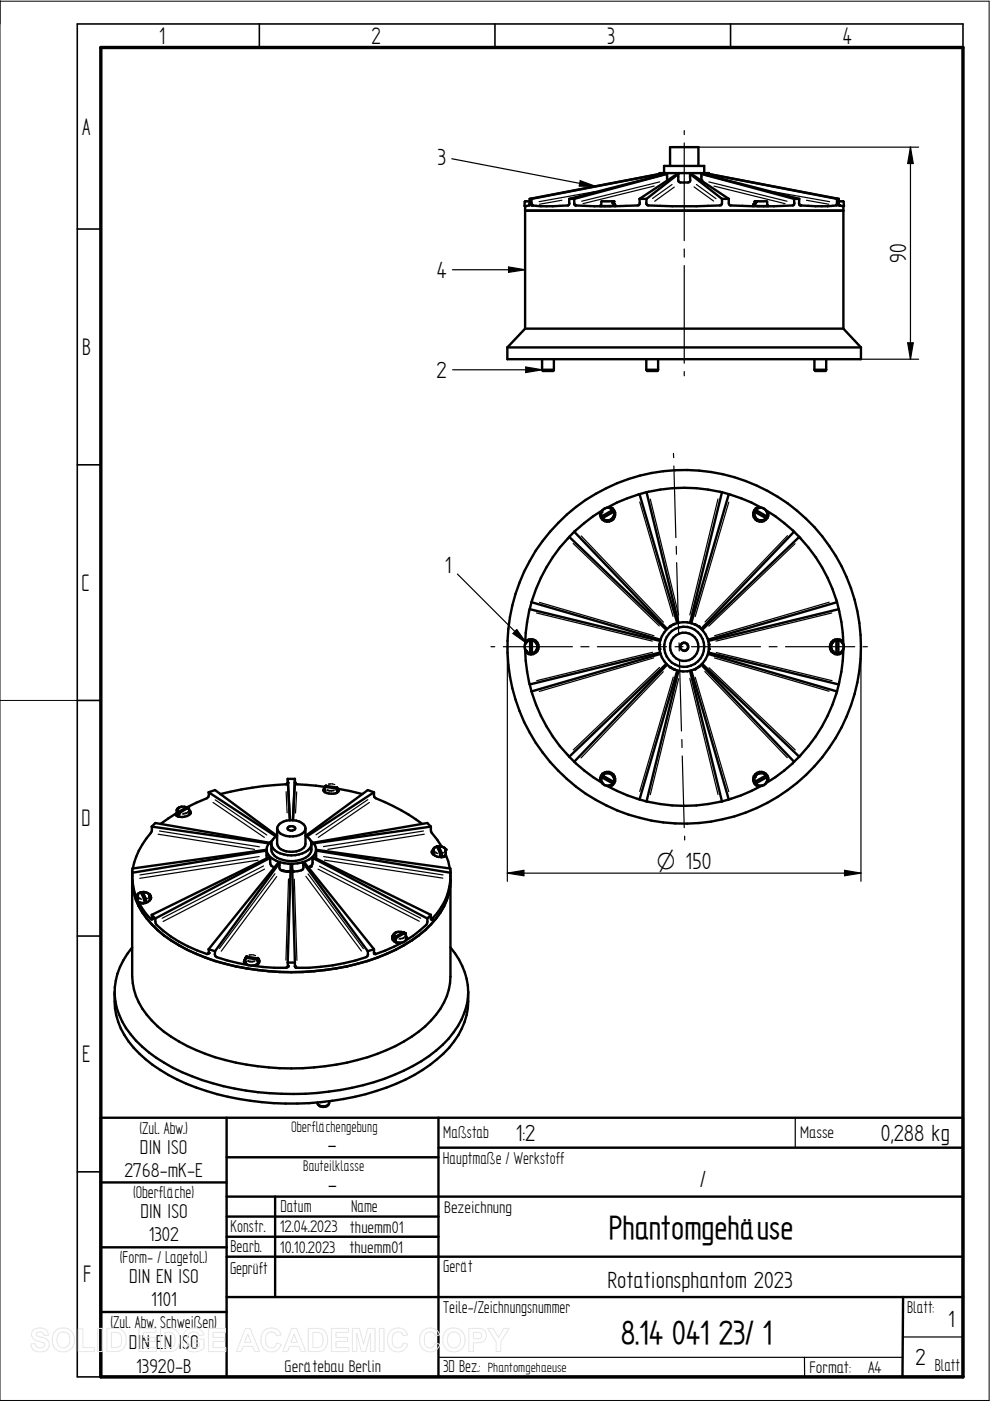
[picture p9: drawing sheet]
<svg xmlns="http://www.w3.org/2000/svg" width="210mm" height="297mm" viewBox="0 0 210 297" stroke-linecap="round" stroke-linejoin="round" font-family="sans-serif">
<path d="M0 .1v296.8h209.7v-296.6h-209.7M0 148.5h16.4" fill="none" stroke="#000" stroke-width=".21"/>
<path d="M55 5.1v5M104.9 5.1v5M154.9 5.1v5M204.2 10.1v-5h-187.8v286.8h5M16.4 48.6h5M16.4 98.6h5M16.4 148.5h5M16.4 198.5h5M16.4 248.5h5M58.3 262.2h34.7M58.3 266.4h34.7" fill="none" stroke="#000" stroke-width=".34"/>
<path d="M21.4 10.1h182.8v281.8h-182.8z" fill="none" stroke="#000" stroke-width=".72"/>
<g fill="none" stroke="#000" stroke-width=".51">
<path d="M139.8 36.9v-.2h10.5v.2M140 36.9h.1M140 36.9l-27.7 5.3M140 36.9v.3M140.8 36.7v-1.5h8.5v1.5M141.4 36.9l-20.7 5.3M141.4 36.9l-19.6 5.3M141.4 36.9v1.4M142.1 35.2v-4h6v4M143.8 36.9h-.2l-8 5.3M143.8 36.9l-6.7 5.3M143.8 36.9a1.83 1.83 0 0 0 .2 1.7h2.1l.2-.4v-1.3"/>
<path d="M146.3 36.9l6.8 5.3M146.3 36.9h.3l7.9 5.3M148.7 36.9l19.7 5.3M148.7 36.9l20.8 5.3M148.7 36.9v1.4M150.1 37.2v-.3l27.4 5.3M150.2 36.9l27.6 5.3M111.3 44.7h67.5M112.2 43.6l-.9 .1v26M112.3 42.7l-1 .1-.1 .9h.4M112.3 42.2h.4v1.2M112.3 42.2l-.1 1.3"/>
<path d="M120.7 42.2h1.1M120.7 42.2v1.1l-.2 .2-1.8 .1a26.4 26.4 0 0 1-5.9 0M121.8 42.2v1.2M121.9 43.5h.1M129.9 42.8v.3h.2l-.1-.3M130.2 43.3l.2 .1-.9 .3h-2.3l.3-.2M130.2 43.5v-.7l-.2-.1h-2.4l-.1 1M135.6 42.2h1.5M135.6 42.2v1.1l-.4 .3-4.8 .1-8.4-.1M137.1 42.2v1.1l.4 .3a142.1 142.1 0 0 0 15.4-.1l.2-.4v-.9M153.1 42.2h1.4M154.5 42.2v.9l.2 .4a73.6 73.6 0 0 0 13.6-.1l.1-1.2"/>
<path d="M159.9 43.5l.2-.8h2.4l.1 .1 .1 .9M160 43.3l-.3 .1 1 .3h2.2l-.2-.2M160.1 42.8v.3h.2v-.3M168.4 42.2h1.1M169.5 42.2l-.1 .9 .2 .4M169.7 43.6h1.7a26.6 26.6 0 0 0 5.9 0M177.5 42.2h.3M177.5 42.2l-.1 1.3M177.8 42.7l1.1 .1v.9h-.4M177.8 42.2v1.2M177.9 43.6l.9 .1v26M107.6 73.7h74.9"/>
<path d="M107.6 73.7v2.5h74.9v-2.5M111.3 69.7h67.5M111.3 69.7l-3.7 4M114.9 78.4h2.5M114.9 78.4l.2 .3h2.2l.1-.3M114.9 76.2v2.2M117.4 76.2v2.2M137 78.4h2.5M137 78.4l.2 .3h2.2l.1-.3M137 76.2v2.2M139.5 76.2v2.2M172.7 78.4h2.5"/>
<path d="M172.7 78.4l.1 .3h2.2l.2-.3M172.7 76.2v2.2M175.2 76.2v2.2M178.8 69.7l3.7 4M120.7 113.8l20.6 19.7M120.7 113.8a33.8 33.8 0 0 0-8 13.9M121.8 112.7l-1.1 1.1M121.8 112.7l19.6 20.6M127.7 108.2a38.6 38.6 0 0 0-5.9 4.5M129.2 107.7l.3-.2a1.62 1.62 0 0 1 .1 2.9 1.62 1.62 0 0 1-2.4-1.6l.3-.1M130 108.5l-2.2 1.3M130.1 108.5l-.2-.3-2.3 1.3 .2 .4"/>
<path d="M135.6 104.8l8 27.3M135.6 104.8a34.4 34.4 0 0 0-6.9 2.9M137.1 104.4l-1.5 .4M137.1 104.4l6.7 27.6M137.1 104.4a34.8 34.8 0 0 1 16 0M153.1 104.4l1.4 .4M153.1 104.4l-6.8 27.6M154.5 104.8l-7.9 27.3M154.5 104.8a31.9 31.9 0 0 1 6.9 2.9M161 107.7l-.3-.2a1.63 1.63 0 0 0-.2 2.9 1.63 1.63 0 0 0 2.4-1.6l-.3-.1M162.3 109.8l-2.2-1.2 .2-.4 2.3 1.3-.3 .4M162.4 108.2a34.5 34.5 0 0 1 7.1 5.6"/>
<path d="M168.4 112.7l-19.7 20.6M169.5 113.8l-20.6 19.7M169.5 113.8a33.8 33.8 0 0 1 8 13.9M111.3 137.7a33.9 33.9 0 0 0 1 7.4M111.6 136.1v-.3a1.62 1.62 0 0 1 2.2 .2 1.62 1.62 0 0 1 0 2.2 1.62 1.62 0 0 1-2.2 .2v-.3M112.3 129.2l27.7 6.7M112.3 129.2a33.9 33.9 0 0 0-1 7.4M112.4 138.5a1.37 1.37 0 0 1-1-2.1 1.37 1.37 0 0 1 2.3 0 1.37 1.37 0 0 1-.9 2.1M112.4 138.5h.4M112.4 138.4v-2.6h.4v2.6M112.7 127.7l-.4 1.5M112.7 127.7l27.3 7.9"/>
<path d="M139.8 136.7v.9M140 138.3l-27.7 6.8M140 138.6l-27.3 8M141.4 133.3a5.2 5.2 0 0 0 0 7.6M141.4 133.3a5.3 5.3 0 0 1 7.4 .1 5.3 5.3 0 0 1 0 7.4 5.3 5.3 0 0 1-7.4 .1M142.9 132.3l-.9 .5M147.3 132.3l.8 .5M150.1 138.6l27.4 8M150.2 138.3l27.6 6.8M150.3 136.7v.9M177.3 138.4v-2.6h.5v2.6M177.5 127.7l.3 1.5"/>
<path d="M177.5 127.7l-27.4 7.9M177.8 129.2l-27.6 6.7M177.8 129.2a33.9 33.9 0 0 1 1 7.4M178.5 136.1v-.3a1.62 1.62 0 0 0-2.1 .2 1.62 1.62 0 0 0 0 2.2 1.62 1.62 0 0 0 2.1 .2v-.3M178.8 137.7a33.9 33.9 0 0 1-1 7.4M112.3 145.1l.4 1.5M112.7 146.6a33.8 33.8 0 0 0 8 13.8M141.3 140.8l-20.6 19.6M141.4 140.9l-19.6 20.6M142 141.4l.9 .5M143.6 142.2l-8 27.3M143.8 142.2l-6.7 27.7"/>
<path d="M146.3 142.2l6.8 27.7M146.6 142.2l7.9 27.3M148.1 141.4l-.8 .5M148.7 140.9l19.7 20.6M148.9 140.8l20.6 19.6M177.5 146.6a33.8 33.8 0 0 1-8 13.8M177.8 145.1l-.3 1.5M32.2 175.3l.7-.8 24.3 4.2M32.2 175.3l24.9 3.5M32.2 175.3v.6l-.2 .7a15.9 15.9 0 0 0-3.8 7.5M37.5 171.8l-.1 .8 .1 .3 .4 .2M37.5 172.4l-3.4 2.3"/>
<path d="M37.6 171.4l-.1 .3M38.1 172.4l-.4 .2M39.5 171.2l-1.7 1-.1 .4M39.6 171.2v.2M39.6 171.2a1.79 1.79 0 0 0-1.9 .2M39.8 171.3l-1.7 1-.1 .4-.3-.1M39.8 171.3a1.44 1.44 0 0 1 .4 1.4M40.1 171.8l.3 .2a.78 .78 0 0 1-.7 1 2.28 2.28 0 0 1-2.5-.3l.2-.1M40.1 172l.3 .4M44.2 168l14.3 9.3M44.2 168l1.4-.5 13.1 9.7M44.2 168l.1 .7-.4 .5-4.3 2"/>
<path d="M57.5 178.9a2.79 2.79 0 0 0 2.7 3.5 5.7 5.7 0 0 0 5.5-1.3l.3-1v-1.2M57.5 178.9a2.87 2.87 0 0 0 2.7 2.2 5.7 5.7 0 0 0 5.5-1.3l.3-.9M57.7 178.2a2.33 2.33 0 0 0-1.2 1.9M58.8 175.6v3.3a2.45 2.45 0 0 0 2.6 1.7 3.4 3.4 0 0 0 3.3-1.3l.1-3.7M58.8 177.2a2.27 2.27 0 0 0-1.3 1.7M58.8 175.6a2.45 2.45 0 0 0 2.6 1.7 3.3 3.3 0 0 0 3.3-1.3l.1-.4M61 165.1h1.5M61 165.1l.5 8.8-.5-8M61 166l-.4 .3a72.8 72.8 0 0 0-13.9 2.1M61 165.1v.8M61 165.9h.1M61 175.4a1.01 1.01 0 0 1 1.6 .2 .94 .94 0 0 1-1.6 0z"/>
<path d="M62.1 173.9a2.99 2.99 0 0 0-3.3 1.7M62.1 173.9a2.52 2.52 0 0 1 2.7 1.7M62.5 165.1l-.4 8.8M62.5 165.1v.8M62.5 165.9l-.4 8M62.5 166l.5 .3 5.9 .5M64.8 177.2a2.2 2.2 0 0 1 1.2 1.7M65.9 178.2a2.21 2.21 0 0 1 1.1 2.1 2.21 2.21 0 0 1-1.5 1.9 7.8 7.8 0 0 1-8.2-.5l-.7-1-.1-.6M68.8 167.7l.1 .2M68.8 167.2l-.2 .4M68.9 166.9l-.3 .7a2.36 2.36 0 0 0 3.2 .2l-.1-.4M68.9 167l-.1 .7"/>
<path d="M69 166.7v.1l2.4 .5M69.1 166.6l2.4 .4M71.4 167.3v.3l.1-.3M71.4 167.3h.1M71.5 167.3v-.3v.7l-.1 .4M71.5 167.3l.2 .1M71.5 167.2l5.3 1.2M71.7 167.4l.1 .3M79.3 168l-1.3-.5-13.2 9.7M79.3 168l-14.2 9.3M79.3 168l.1 1 .3 .2a42.2 42.2 0 0 1 9.8 5.5M91.4 175.3l-.8-.8-24.3 4.2"/>
<path d="M91.4 175.3l-24.9 3.5M91.4 175.3v1l2.2 3.2M92.5 179.5l-.4 .2-.3 .5M92.6 179.5l.7 1.3v.5l.4-.1M92.8 179.7h.2M93 179.5v.2M93 179.7l.7 1.5M93.6 179.5h-.6l.7 1.7M93.6 179.5l.7 .3 .2 .4M120.7 160.4a32.6 32.6 0 0 0 7 5.6M127.5 165.6l-.3-.2a1.62 1.62 0 0 1 2.4-1.5 1.62 1.62 0 0 1-.1 2.9l-.3-.2M127.6 164.8l2.3 1.3"/>
<path d="M127.8 164.4l-.2 .4M127.8 164.4l2.2 1.3M128.7 166.6a34.4 34.4 0 0 0 6.9 2.9M130.1 165.8l-.2 .3M135.6 169.5l1.5 .4M137.1 169.9a34.8 34.8 0 0 0 16 0M154.5 169.5l-1.4 .4M160.1 165.8l.2 .3M161.4 166.6a31.9 31.9 0 0 1-6.9 2.9M162.6 164.8l-.3-.4-2.2 1.3M162.6 164.8l-2.3 1.3M162.6 165.6l.3-.2a1.63 1.63 0 0 0-2.4-1.5 1.63 1.63 0 0 0 .2 2.9l.3-.2"/>
<path d="M168.4 161.5a29.6 29.6 0 0 1-6 4.5M169.5 160.4l-1.1 1.1M28 186.6a14.5 14.5 0 0 0 5.4 10.6 38.3 38.3 0 0 0 18.9 8.1 53.9 53.9 0 0 0 31.6-3.9 22.3 22.3 0 0 0 10.2-9.2 12.4 12.4 0 0 0 1.4-5.6M29.1 189.9l-.1 .8 .3 .5M29.3 191.2l.8 .2h.8M29.3 191.2a12.7 12.7 0 0 0 2.8 3.7M29.8 189.2a.88 .88 0 0 0-.7 .7M29.9 189.2l.7 1.8 .3-.1M30.2 189.1h.5l.8 .4M30.3 189.1l.6 1.4v.4M30.3 189.4l-.3 .1M30.3 189.4l.6 1.5"/>
<path d="M30.3 189.2v.2M31.6 189.6l.1 .1M31.7 189.9l.1 .8-.1 .3M31.7 189.7v.1M31.7 189.8l.3 .2a1.49 1.49 0 0 1-1.7 1.6h-.5l-.1-.2M31.7 190.2l.3 .3M32.2 194l.7 .7M32.2 194v.8M32.2 194.8v.1M32.9 194.7l.1 1.1a25 25 0 0 0 11 6.5l.2-.1v-.9M56.5 180.2l-28.4 3.9a13.5 13.5 0 0 0 .9 6.4M56.5 180.3l-28.4 4.7"/>
<path d="M56.5 180.1l.1 1.9M57.3 181.9l-.2-.2-24.9 12.3M57.3 181.9l-24.4 12.8M57.3 181.9a1.69 1.69 0 0 0 .8 2M59.3 182.9l-.2-.1-14.9 18.5M59.3 182.9l-13.7 18.8M59.3 182.9l-.1 1.1 .2 .3 .5 .3M59.9 184.6l1 .2-1-.1M59.9 184.6l1.6 .1M64.3 182.9l13.7 18.8M64.3 182.9l.2-.1 14.8 18.5M64.3 182.9v1.1l-.1 .3-1.1 .4-.9 .1-.2-.1"/>
<path d="M65.4 184l.5-.3-.5 .3M66.3 181.9l24.3 12.8M66.3 181.9l.1-.2 25 12.3M66.3 181.9a1.74 1.74 0 0 1-.5 1.8l-.4 .2M67 180.2l28.5 3.9v23a14.4 14.4 0 0 1-5.3 10.5 38.3 38.3 0 0 1-18.9 8.1 54.8 54.8 0 0 1-29.7-3.1 23.5 23.5 0 0 1-12.2-10.1 12.9 12.9 0 0 1-1.4-5.4v-22.5M67 180.3l28.5 4.7M67 180.1v1.9M83.4 198.5l-.3 .5M83.4 198.3v.8M83.4 198.2h.1M83.4 198.2a1 1 0 0 0-.2 1 1 1 0 0 0 .8 .7l.5 .1 .2-.1M84 198.9l-.3 .2"/>
<path d="M85.3 199.8a26.8 26.8 0 0 1-5.8 2.5M85.5 197.7l-1.8 1v.4M85.5 197.7l.1 .3M85.5 197.7a1.68 1.68 0 0 0-2 .4l-.1 .1M85.7 197.9l-1.7 .9-.1 .5-.2-.2M85.8 197.9l.3 .3M86.1 198.2a1.33 1.33 0 0 1-.3 1.4 2.02 2.02 0 0 1-2.4-.3v-.2M86.1 198.5l.3 .5M86.4 199l-.3 .1M90.6 194.7v1.1a18.9 18.9 0 0 1-4.6 3.6M91.4 194l-.8 .7M91.4 194v.9"/>
<path d="M91.8 181v.1M91.8 180.2v.7M91.8 180.2v.1M91.8 180.2l-.3 .4 .3 .5M91.8 181.1a2.7 2.7 0 0 0 2.6 .5l-.1-.2M91.8 180.5l-.2 .3M94.5 180.2v.7a.96 .96 0 0 1-1 .8M94.5 181.1l.5 1.5 .4 1.5M95.5 186.4a12.9 12.9 0 0 1-3.9 8.5M24.3 210.3a16.1 16.1 0 0 0 6.6 14.3 42 42 0 0 0 19.8 8.4 60.2 60.2 0 0 0 35.3-4.1 27.1 27.1 0 0 0 11.2-9.4 14.9 14.9 0 0 0 2.1-9.2M28 200.9a13.7 13.7 0 0 0-.3 18.4 31.6 31.6 0 0 0 15.1 9.7 61.3 61.3 0 0 0 40.8-1.1 28.6 28.6 0 0 0 12.6-9 14.6 14.6 0 0 0 3.1-8.6M44.2 201.3l1.4 .4"/>
<path d="M45.6 201.7l.1 1a28.6 28.6 0 0 0 7 1.9M51.7 203.9l.2 .4h.3M52 204l.3 .5 .4 .1M52 203.2v.7M52 203.2l-.3 .7M52 203.4l-.3 .5M52.1 203.1v.3M52.2 202.9v.2l2.3 .3 .1 .4 .1-.2M52.2 202.8l2.5 .5M53.4 204.7l4.8 .5h2.5l.2-.1M54.6 203.5l.1 .1M54.7 203.6v-.4v.7a1.44 1.44 0 0 1-2 .7"/>
<path d="M54.7 203.1a.89 .89 0 0 1 .2 1 .89 .89 0 0 1-.8 .5M54.7 203.4l.3 .4M61 204.1l.6-20.8h.3l.6 20.8M61 204.1h1.5M61 204.1v.7M61 204.9v.1M78 201.7l-.1 1a38.9 38.9 0 0 1-15.2 2.4l-.2-.2v-.8M79.3 201.3l-1.3 .4M79.3 201.3v.8M79.3 202.1v.1M79.4 202.2l.1 .1M95.5 200.9a15.3 15.3 0 0 1 3.8 9.4"/>
<path d="M21.4 237h182.8v54.9h-182.8zM48 237v54.9M67.3 233.8a1.33 1.33 0 0 0 1.1 .9 1.33 1.33 0 0 0 1.3-.6M69.7 234.1a1.72 1.72 0 0 1-2.1 .2M69.8 233.5l-.1 .6M93 237v54.9M21.4 250.7h26.6M48 253.7h45M48 245.4h45M48 257.9h45M58.3 253.7v21.3M93 243.3h111.2"/>
<path d="M93.1 253.7h111.1M21.4 264.5h26.6M21.4 278.2h26.6M48 275h45M48 266.4h156.2M48 262.2h45M93 275h111.2M191.5 275l-.2 16.9"/>
<circle cx="128.8" cy="109" r="1.38"/>
<circle cx="161.3" cy="109" r="1.37"/>
<circle cx="145.1" cy="137.1" r=".82"/>
<circle cx="145.1" cy="137.1" r="37.5"/>
<circle cx="145.1" cy="137.1" r="4.2"/>
<circle cx="145.1" cy="137.1" r="3"/>
<circle cx="177.6" cy="137.1" r="1.36"/>
<circle cx="128.8" cy="165.3" r="1.38"/>
<circle cx="161.3" cy="165.3" r="1.37"/>
</g>
<g fill="none" stroke="#000" stroke-width=".25">
<path d="M95.8 33.7l30.6 5.8M123 38.3l3.4 1.2h-3.6zM138.7 39.5l-15.1 3.7M139.9 38.6l-16.6 4.1M142.5 39.1l-4.2 3M143 39.7l-4.2 3M145.1 27.7v.8M145.1 30.3v20.7M147.2 39.6l4.1 3M147.7 39.1l4.1 3M148.1 31.2h46.7M150.3 38.6l16.6 4.1"/>
<path d="M151.4 39.5l15.1 3.7M193 31.2l.6 3.5h-1.2zM193 31.2v45M95.9 57.2h15.4M107.8 56.6l3.5 .6-3.5 .5zM111.5 42.8h.6M119.1 42.5l-4.7 .8M120.4 43.6h.1M126.1 40.6l-11.8 2.2M128.1 42.8h1.1M130 42.8h.2M135.5 43.4l-.2 .1"/>
<path d="M145.1 52.8v1.7M145.1 56.3v20.7M154.7 43.4l.2 .1M160 42.8h.1M160.9 42.8h1.1M164.1 40.7l11.8 2.1M169.7 43.6h.1M171 42.5l4.7 .8M178.1 42.8h.5M96 78.4h18.9M111.5 77.8l3.4 .6-3.4 .6zM145.1 78.8v.9"/>
<path d="M182.5 76.2h12.3M192.4 72.7h1.2l-.6 3.5zM142.8 96.1v.9M142.9 98.8l.4 15.2M121.5 115.2l18.3 17.5M123.2 113.6l17.5 18.3M127.7 108.6h.1M128.6 110.3h.1M129 107.8a1.29 1.29 0 0 0-1.3 .8M129.1 107.7h.1M129.1 107.7a1.31 1.31 0 0 0-1.5 .8M130 109.4h.1"/>
<path d="M130 109.4a1.13 1.13 0 0 1-1.3 .8M130 109.5a1.31 1.31 0 0 1-1.4 .8M135.6 106.4l7.1 24.3M137.9 105.8l6 24.6M143.4 115.8v1.7M143.5 119.3l.4 15.2M152.2 105.8l-5.9 24.6M154.5 106.5l-7.1 24.2M160.1 109.4h.1M160.1 109.4a1.34 1.34 0 0 0 1.4 .9M160.2 109.5a1.17 1.17 0 0 0 1.3 .7M161.1 107.8h.1"/>
<path d="M161.1 107.8a1.26 1.26 0 0 1 1.3 .7M161.1 107.7a1.34 1.34 0 0 1 1.5 .9M161.5 110.2h.1M162.6 108.6h.1M167 113.6l-17.5 18.3M168.6 115.3l-18.3 17.5M97 121.7l14.6 14.7M104.1 137.1h.8M106.7 137.1h14.7M107.6 137.1v49.8M109.6 133.5l2 2.9-2.8-2.1zM111.6 136.3h.1"/>
<path d="M111.6 136.3a1.29 1.29 0 0 0-.1 1.7M111.6 137.9h.1M111.6 136.4a1.27 1.27 0 0 0 0 1.5M113.5 136.4h.1M113.5 136.4a1.27 1.27 0 0 1 0 1.5M113.6 138h.1M113.6 136.3a1.29 1.29 0 0 1 0 1.7M113.7 130l24.6 5.9M114.4 127.7l24.2 7.1M123.1 137.1h1.8M126.7 137.1h14.6M138.3 138.3l-24.5 6"/>
<path d="M138.6 139.5l-24.3 7.1M143.1 137.1h1.7M144 136.3v1.7M144.1 139.8l.4 15.2M144.1 137.4a.99 .99 0 0 1 .8-1.3 .99 .99 0 0 1 1.1 1.1 .99 .99 0 0 1-1.2 .9M146.6 137.1h14.6M151.5 139.5l24.3 7.1M151.8 138.3l24.6 6M163.1 137.1h1.7M166.5 137.1h14.7M175.8 127.7l-24.3 7.1M176.4 130l-24.6 5.9"/>
<path d="M176.5 136.3h.1M176.5 136.3a1.36 1.36 0 0 0 0 1.7M176.6 137.9h.1M176.6 136.4a1.13 1.13 0 0 0 0 1.5M178.5 136.4h.1M178.5 136.4a1.19 1.19 0 0 1 0 1.5M178.6 138h.1M178.6 136.3a1.36 1.36 0 0 1 0 1.7M182.5 137.1v49.8M183 137.1h.9M139.8 141.5l-18.3 17.5M140.6 142.4l-17.4 18.3"/>
<path d="M142.7 143.6l-7.1 24.2M143.9 143.9l-6 24.6M144.6 156.8v1.7M146.3 143.8l5.9 24.6M147.4 143.6l7.1 24.3M149.4 142.4l17.5 18.3M150.3 141.6l18.3 17.4M33.5 176.9l20.5 3.2M33.8 176.2l21.2 3.3M37.5 172l.1 .1M38.8 171.1l-.1-.1a1.09 1.09 0 0 0-1.1 .6M39.8 172.3l-1.1 .3"/>
<path d="M40 172l-.3 .3-.9 .2M45.2 170.1l10.8 7.4M45.6 169.6l11 7.4M60.7 167.9l.2 4.4M62.9 167.9l-.2 4.5M69.3 167.4l.5 .2h.9M69.4 167.6h.1M69.4 167.6l1.4 .1M69.7 166.2h.1M69.7 166.2h.8l.5 .2M70.7 167.6h.1M78 169.5l-11 7.5"/>
<path d="M78.3 170.1l-10.8 7.4M89.8 176.2l-21.2 3.3M90 176.9l-20.5 3.2M92 179.9l-.1 .2a.73 .73 0 0 0 .7 .7M93.7 179.5a.67 .67 0 0 1 .6 1M127.6 165.7h.1M127.6 165.7a1.27 1.27 0 0 0 1.4 .9M127.7 165.7a1.24 1.24 0 0 0 1.3 .8M128.6 164h.1M128.6 164a1.26 1.26 0 0 1 1.4 .8M128.6 164a1.35 1.35 0 0 1 1.5 .8M129 166.5h.1"/>
<path d="M130.1 164.8h.1M144.7 160.3l.4 15.2M145.2 177.3v.8M160.1 164.8h.1M161.1 166.6h.1M161.5 164a1.3 1.3 0 0 0-1.4 .8M161.5 164h.1M161.5 164a1.38 1.38 0 0 0-1.4 .8M162.5 165.7h.1M162.5 165.7a1.21 1.21 0 0 1-1.4 .8M162.6 165.7a1.38 1.38 0 0 1-1.5 .9M29.3 190.3l.8 .4"/>
<path d="M29.3 189.6l-.1 .2a.73 .73 0 0 0 .6 .7M30.9 189.2a.63 .63 0 0 1 .6 1M31.6 190.2l-.4 .3M32.2 194.8l-.2 .1M54.7 182.4l-25.1 3.8M54.9 181.6l-25.2 3.9M55.9 183.6l-21.5 11.1M56.1 184.3l-21.5 11.1M58.3 185.3l-11.8 15.8M58.7 185.8l-11.8 15.9M61.2 186.4l-.6 17.2M62.4 186.4l.5 17.2"/>
<path d="M64.9 185.8l11.7 15.8M65.3 185.3l11.7 15.8M67.4 184.3l21.5 11M67.7 183.6l21.5 11.1M68.6 181.6l25.3 3.9M68.8 182.4l25.1 3.8M83.4 198.5l.2 .2M84.8 197.6a1.3 1.3 0 0 0-1.2 .5M85.7 198.9l-1.1 .2M85.9 198.5l-.6 .4-.5 .1M91.4 194.8l.2 .1M92 180.6l.8 .4"/>
<path d="M94.4 180.5l-.5 .3M107.6 185.1l3.5-.6v1.2zM107.6 185.1h74.9M179.1 184.5l3.4 .6-3.4 .6zM44.2 201.9l-.2 .2M52.5 203.6l1 .2 .4-.1M52.6 203.8h.1M52.6 203.8l.4 .2 .9-.1M52.8 202.5h.1M52.8 202.5l.9-.1 .5 .2M53.9 203.7h.1M79.4 201.9l.2 .2"/>
<path d="M168.6 237v6.3M93 287.8h98.4M170.6 287.8v4.1M191.5 283.5h12.7"/>
</g>
<g fill="#000">
<circle cx="141.4" cy="38.2" r=".25"/>
<circle cx="148.7" cy="38.2" r=".25"/>
<circle cx="150.2" cy="36.9" r=".25"/>
<circle cx="112.2" cy="43.5" r=".25"/>
<circle cx="112.7" cy="43.5" r=".25"/>
<circle cx="112.8" cy="43.6" r=".25"/>
<circle cx="112.8" cy="43.5" r=".25"/>
<circle cx="121.9" cy="43.5" r=".25"/>
<circle cx="122" cy="43.6" r=".25"/>
<circle cx="129.8" cy="42.7" r=".25"/>
<circle cx="129.8" cy="42.8" r=".25"/>
<circle cx="129.9" cy="42.8" r=".25"/>
<circle cx="130" cy="42.7" r=".25"/>
<circle cx="130" cy="42.8" r=".25"/>
<circle cx="160.1" cy="42.8" r=".25"/>
<circle cx="160.1" cy="42.7" r=".25"/>
<circle cx="160.3" cy="42.8" r=".25"/>
<circle cx="160.3" cy="42.7" r=".25"/>
<circle cx="160.4" cy="42.7" r=".25"/>
<circle cx="169.6" cy="43.5" r=".25"/>
<circle cx="169.7" cy="43.6" r=".25"/>
<circle cx="177.4" cy="43.5" r=".25"/>
<circle cx="177.9" cy="43.5" r=".25"/>
<circle cx="177.9" cy="43.6" r=".25"/>
<circle cx="127.6" cy="109.5" r=".25"/>
<circle cx="127.8" cy="109.9" r=".25"/>
<circle cx="129.9" cy="108.2" r=".25"/>
<circle cx="130" cy="108.5" r=".25"/>
<circle cx="160.1" cy="108.5" r=".25"/>
<circle cx="160.3" cy="108.2" r=".25"/>
<circle cx="162.3" cy="109.8" r=".25"/>
<circle cx="162.6" cy="109.5" r=".25"/>
<circle cx="112.4" cy="138.4" r=".25"/>
<circle cx="112.4" cy="135.8" r=".25"/>
<circle cx="112.8" cy="135.8" r=".25"/>
<circle cx="112.8" cy="138.5" r=".25"/>
<circle cx="139.8" cy="136.7" r=".25"/>
<circle cx="139.8" cy="137.6" r=".25"/>
<circle cx="142" cy="132.8" r=".25"/>
<circle cx="142.9" cy="132.3" r=".25"/>
<circle cx="147.2" cy="132.4" r=".25"/>
<circle cx="148.1" cy="132.8" r=".25"/>
<circle cx="150.3" cy="136.7" r=".25"/>
<circle cx="150.3" cy="137.6" r=".25"/>
<circle cx="177.3" cy="135.8" r=".25"/>
<circle cx="177.3" cy="138.4" r=".25"/>
<circle cx="177.8" cy="138.5" r=".25"/>
<circle cx="177.8" cy="135.8" r=".25"/>
<circle cx="142" cy="141.4" r=".25"/>
<circle cx="142.9" cy="141.9" r=".25"/>
<circle cx="147.3" cy="141.9" r=".25"/>
<circle cx="148.1" cy="141.4" r=".25"/>
<circle cx="37.4" cy="172.6" r=".25"/>
<circle cx="37.5" cy="171.8" r=".25"/>
<circle cx="37.5" cy="171.7" r=".25"/>
<circle cx="37.7" cy="171.4" r=".25"/>
<circle cx="39.5" cy="171.2" r=".25"/>
<circle cx="39.6" cy="171.2" r=".25"/>
<circle cx="39.8" cy="171.3" r=".25"/>
<circle cx="39.9" cy="171.3" r=".25"/>
<circle cx="61" cy="166" r=".25"/>
<circle cx="62.5" cy="165.9" r=".25"/>
<circle cx="68.8" cy="167.7" r=".25"/>
<circle cx="68.9" cy="166.9" r=".25"/>
<circle cx="68.9" cy="166.8" r=".25"/>
<circle cx="69" cy="166.6" r=".25"/>
<circle cx="69" cy="166.8" r=".25"/>
<circle cx="69" cy="166.7" r=".25"/>
<circle cx="92.6" cy="179.5" r=".25"/>
<circle cx="92.7" cy="179.5" r=".25"/>
<circle cx="93" cy="179.5" r=".25"/>
<circle cx="127.6" cy="164.8" r=".25"/>
<circle cx="127.8" cy="164.4" r=".25"/>
<circle cx="129.9" cy="166.1" r=".25"/>
<circle cx="130.1" cy="165.8" r=".25"/>
<circle cx="160.1" cy="165.7" r=".25"/>
<circle cx="160.3" cy="166.1" r=".25"/>
<circle cx="162.3" cy="164.4" r=".25"/>
<circle cx="162.6" cy="164.8" r=".25"/>
<circle cx="29" cy="190.7" r=".25"/>
<circle cx="29.1" cy="189.9" r=".25"/>
<circle cx="29.9" cy="189.2" r=".25"/>
<circle cx="30.3" cy="189.2" r=".25"/>
<circle cx="30.3" cy="189.1" r=".25"/>
<circle cx="30.4" cy="189.1" r=".25"/>
<circle cx="31.6" cy="189.6" r=".25"/>
<circle cx="31.7" cy="189.9" r=".25"/>
<circle cx="32.1" cy="194.9" r=".25"/>
<circle cx="32.2" cy="194.9" r=".25"/>
<circle cx="32.2" cy="194.8" r=".25"/>
<circle cx="59.9" cy="184.7" r=".25"/>
<circle cx="59.9" cy="184.6" r=".25"/>
<circle cx="60.9" cy="184.8" r=".25"/>
<circle cx="60.9" cy="184.7" r=".25"/>
<circle cx="61.5" cy="184.7" r=".25"/>
<circle cx="61.6" cy="184.7" r=".25"/>
<circle cx="61.6" cy="184.6" r=".25"/>
<circle cx="61.9" cy="184.6" r=".25"/>
<circle cx="62" cy="184.6" r=".25"/>
<circle cx="65.8" cy="183.7" r=".25"/>
<circle cx="65.9" cy="183.7" r=".25"/>
<circle cx="83.4" cy="199.1" r=".25"/>
<circle cx="83.4" cy="198.3" r=".25"/>
<circle cx="83.4" cy="198.2" r=".25"/>
<circle cx="85.5" cy="197.7" r=".25"/>
<circle cx="85.8" cy="197.9" r=".25"/>
<circle cx="91.4" cy="194.8" r=".25"/>
<circle cx="91.4" cy="194.9" r=".25"/>
<circle cx="91.5" cy="194.9" r=".25"/>
<circle cx="91.6" cy="194.9" r=".25"/>
<circle cx="91.8" cy="180.9" r=".25"/>
<circle cx="91.8" cy="180.2" r=".25"/>
<circle cx="94.4" cy="180.1" r=".25"/>
<circle cx="94.5" cy="180.2" r=".25"/>
<circle cx="44.3" cy="202.1" r=".25"/>
<circle cx="52" cy="203.9" r=".25"/>
<circle cx="52.1" cy="203.1" r=".25"/>
<circle cx="52.2" cy="202.9" r=".25"/>
<circle cx="52.2" cy="203.1" r=".25"/>
<circle cx="52.2" cy="202.8" r=".25"/>
<circle cx="61" cy="205" r=".25"/>
<circle cx="61" cy="204.8" r=".25"/>
<circle cx="62.5" cy="204.9" r=".25"/>
<circle cx="79.3" cy="202.1" r=".25"/>
<circle cx="79.4" cy="202.2" r=".25"/>
<circle cx="79.5" cy="202.3" r=".25"/>
</g>
<path d="M123 38.3l3.4 1.2h-3.6zM193 31.2l.6 3.5h-1.2zM107.8 56.6l3.5 .6-3.5 .5zM111.5 77.8l3.4 .6-3.4 .6zM192.4 72.7h1.2l-.6 3.5zM109.6 133.5l2 2.9-2.8-2.1zM107.6 185.1l3.5-.6v1.2zM179.1 184.5l3.4 .6-3.4 .6z" fill="#000"/>
<g fill="none" stroke="#e6e6e6" stroke-width=".21">
<path d="M7 282a2.33 2.33 0 0 1 3 .2l.3 .9h-.9a.91 .91 0 0 0-.8-.7 .91 .91 0 0 0-.9 .5l.1 .3 .5 .2a2.12 2.12 0 0 1 2.1 1.4 1.76 1.76 0 0 1-2.3 1.8l-.8-.2-.6-.7-.2-.8h1a1.05 1.05 0 0 0 .9 .9 1.05 1.05 0 0 0 1.1-.7 1.7 1.7 0 0 0-1.6-.8 1.39 1.39 0 0 1-.9-2.3zM11.7 282.2a2.47 2.47 0 0 1 3.1-.2 2.47 2.47 0 0 1 .9 3 2.4 2.4 0 0 1-3.1 1.5 2.4 2.4 0 0 1-1.5-3.1zM12.4 282.8a1.39 1.39 0 0 1 1.7-.3 1.39 1.39 0 0 1 .7 1.6 1.41 1.41 0 0 1-1.4 1.7 1.41 1.41 0 0 1-1.3-1.7l.1-.8zM16.6 281.7h1v4h2.4v.9h-3.4zM20.7 281.6h1v5h-1zM22.6 281.6h1.8a2.2 2.2 0 0 1 2.3 2.8 2.05 2.05 0 0 1-2.2 2.2h-1.9zM23.6 282.5a1.8 1.8 0 0 1 2 .5 2.03 2.03 0 0 1-.5 2.6l-1.5 .1zM29.5 281.6h3.6v.9h-2.7v1h2.5v.9h-2.5v1.3h2.7v.9h-3.6zM34 281.6h1.8a2.2 2.2 0 0 1 2.3 2.8 2.05 2.05 0 0 1-2.3 2.2h-1.8zM35 282.5a1.8 1.8 0 0 1 1.9 .5 2.03 2.03 0 0 1-.4 2.6l-1.5 .1zM39.4 282.2a2.56 2.56 0 0 1 3.6 .2l.2 .6-1 .2a1.36 1.36 0 0 0-1.6-.7 1.36 1.36 0 0 0-.9 1.5 1.55 1.55 0 0 0 .8 1.7 1.55 1.55 0 0 0 1.8-.3v-.6h-1.2v-.9h2.2v2a2.7 2.7 0 0 1-4.5-1.2 2.79 2.79 0 0 1 .6-2.5zM44.2 281.6h3.6v.9h-2.6v1h2.4v.9h-2.4v1.3h2.7v.9h-3.7z"/>
<path d="M52 281.6h1l2 5h-1l-.4-1.1h-2l-.5 1.1h-1zM52.5 282.8l.7 1.8h-1.3zM55.9 282.2a2.15 2.15 0 0 1 3.7 .8l-1 .2a1.24 1.24 0 0 0-1.5-.7 1.24 1.24 0 0 0-.8 1.6 1.25 1.25 0 0 0 .5 1.5 1.25 1.25 0 0 0 1.6-.3l.3-.6 .9 .3a2.19 2.19 0 0 1-2.5 1.6 2.19 2.19 0 0 1-1.8-2.5l.1-.9zM61.8 281.6h1.1l2 5h-1.1l-.4-1.1h-2l-.4 1.1h-1.1zM62.4 282.8l.6 1.8h-1.3zM65.4 281.6h1.7a2.2 2.2 0 0 1 2.4 2.8 2.05 2.05 0 0 1-2.3 2.2h-1.8zM66.3 282.5a1.8 1.8 0 0 1 2 .5 2.03 2.03 0 0 1-.5 2.6l-1.5 .1zM70.3 281.6h3.6v.9h-2.7v1h2.5v.9h-2.5v1.3h2.8v.9h-3.7zM74.7 281.6h1.5l.9 3.4 .9-3.4h1.5v5h-.9l-.1-3.9-.9 3.9h-1l-1-3.9v3.9h-.9zM80.4 281.6h1v5h-1zM82.8 282.2a2.15 2.15 0 0 1 3.6 .8l-.9 .2a1.24 1.24 0 0 0-1.6-.7 1.24 1.24 0 0 0-.8 1.6 1.25 1.25 0 0 0 .6 1.5 1.25 1.25 0 0 0 1.6-.3l.2-.6 .9 .3a2.19 2.19 0 0 1-2.5 1.6 2.19 2.19 0 0 1-1.7-2.5l.1-.9zM89.6 282.2a2.15 2.15 0 0 1 3.6 .8l-.9 .2a1.24 1.24 0 0 0-1.6-.7 1.24 1.24 0 0 0-.7 1.6 1.25 1.25 0 0 0 .5 1.5 1.25 1.25 0 0 0 1.6-.3l.2-.6 1 .3a2.19 2.19 0 0 1-2.6 1.6 2.19 2.19 0 0 1-1.7-2.5l.1-.9z"/>
<path d="M94.5 282.2a2.47 2.47 0 0 1 3.1-.2 2.47 2.47 0 0 1 .9 3 2.4 2.4 0 0 1-3.1 1.5 2.4 2.4 0 0 1-1.5-3.1zM95.2 282.8a1.39 1.39 0 0 1 1.7-.3 1.39 1.39 0 0 1 .7 1.6 1.41 1.41 0 0 1-1.4 1.7 1.41 1.41 0 0 1-1.3-1.7l.1-.8zM99.4 281.6h1.6a1.58 1.58 0 0 1 2 .8 1.58 1.58 0 0 1-.6 2.1l-.8 .2h-1.2v1.9h-1zM100.4 282.5h.4a.87 .87 0 0 1 1.3 .8l-.4 .5h-1.3zM103.4 281.6h1.1l1.2 2 1.1-2h1.1l-1.7 2.9v2.1h-1v-2.1z"/>
</g>
<g font-size="7.9">
<text x="129.1" y="262.7">Phantomgehäuse</text>
<text x="131.6" y="284.9">8.14 041 23/ 1</text>
</g>
<g font-size="5.7">
<text x="33.8" y="9.3">1</text>
<text x="78.8" y="9.3">2</text>
<text x="128.7" y="9.3">3</text>
<text x="178.7" y="9.3">4</text>
<text x="17.4" y="28.5">A</text>
<text x="17.4" y="75.3">B</text>
<text x="17.3" y="125.2">C</text>
<text x="17.3" y="175.2">D</text>
<text x="17.4" y="225.2">E</text>
<text x="17.6" y="271.9">F</text>
</g>
<g font-size="5.6">
<text x="92.8" y="35">3</text>
<text x="92.6" y="58.9">4</text>
<text x="192.2" y="55.8" transform="rotate(-90 192.2 55.8)">90</text>
<text x="92.6" y="80.1">2</text>
<text x="94.3" y="121.5">1</text>
<text x="69.4" y="244.2">-</text>
<text x="109.3" y="241.9">1:2</text>
<text x="186.8" y="241.9">0,288 kg</text>
<text x="148.5" y="251.8">/</text>
<text x="69.5" y="252.8">-</text>
<text x="128.8" y="273">Rotationsphantom 2023</text>
<text x="201" y="281.3">1</text>
<text x="194.1" y="289.5">2</text>
</g>
<text font-size="5.4" x="139.3" y="184.2">O 150</text>
<g font-size="4.8">
<text x="29.7" y="244.7">DIN ISO</text>
<text x="26.4" y="249.6">2768-mK-E</text>
<text x="29.8" y="258.3">DIN ISO</text>
<text x="31.5" y="263.2">1302</text>
<text x="27.4" y="272">DIN EN ISO</text>
<text x="32" y="276.9">1101</text>
<text x="27.3" y="286.1">DIN EN ISO</text>
<text x="28.9" y="291">13920-B</text>
</g>
<g font-size="4.1">
<text x="29.5" y="240.5">(Zul. Abw.)</text>
<text x="94" y="241.3">Maßstab</text>
<text x="93.9" y="246.7">Hauptmaße / Werkstoff</text>
<text x="28.2" y="253.9">(Oberfläche)</text>
<text x="59.5" y="256.9">Datum</text>
<text x="74.5" y="257">Name</text>
<text x="48.9" y="261.3">Konstr.</text>
<text x="25.4" y="267.8">(Form- / Lagetol.)</text>
<text x="48.9" y="265.5">Bearb.</text>
<text x="94" y="269.7">Gerät</text>
<text x="48.8" y="270">Geprüft</text>
<text x="23.4" y="281.6">(Zul. Abw. Schweißen)</text>
<text x="94" y="278.3">Teile-/Zeichnungsnummer</text>
<text x="192.4" y="278.3">Blatt:</text>
<text x="94" y="291">3D Bez.:</text>
<text x="198.2" y="290.7">Blatt</text>
</g>
<g font-size="4">
<text x="169.6" y="241.3">Masse</text>
<text x="94.2" y="257.2">Bezeichnung</text>
<text x="59.3" y="261.3">12.04.2023 thuemm01</text>
<text x="59.4" y="265.6">10.10.2023</text>
<text x="74.1" y="265.6">thuemm01</text>
<text x="60.3" y="290.9">Gerätebau Berlin</text>
<text x="171.6" y="291.1">Format:</text>
<text x="184.1" y="291">A4</text>
</g>
<g font-size="3.7">
<text x="61.7" y="239.9">Oberflächengebung</text>
<text x="64.3" y="248.3">Bauteilklasse</text>
</g>
<text font-size="3.2" x="103.4" y="290.8">Phantomgehaeuse</text>
</svg>
